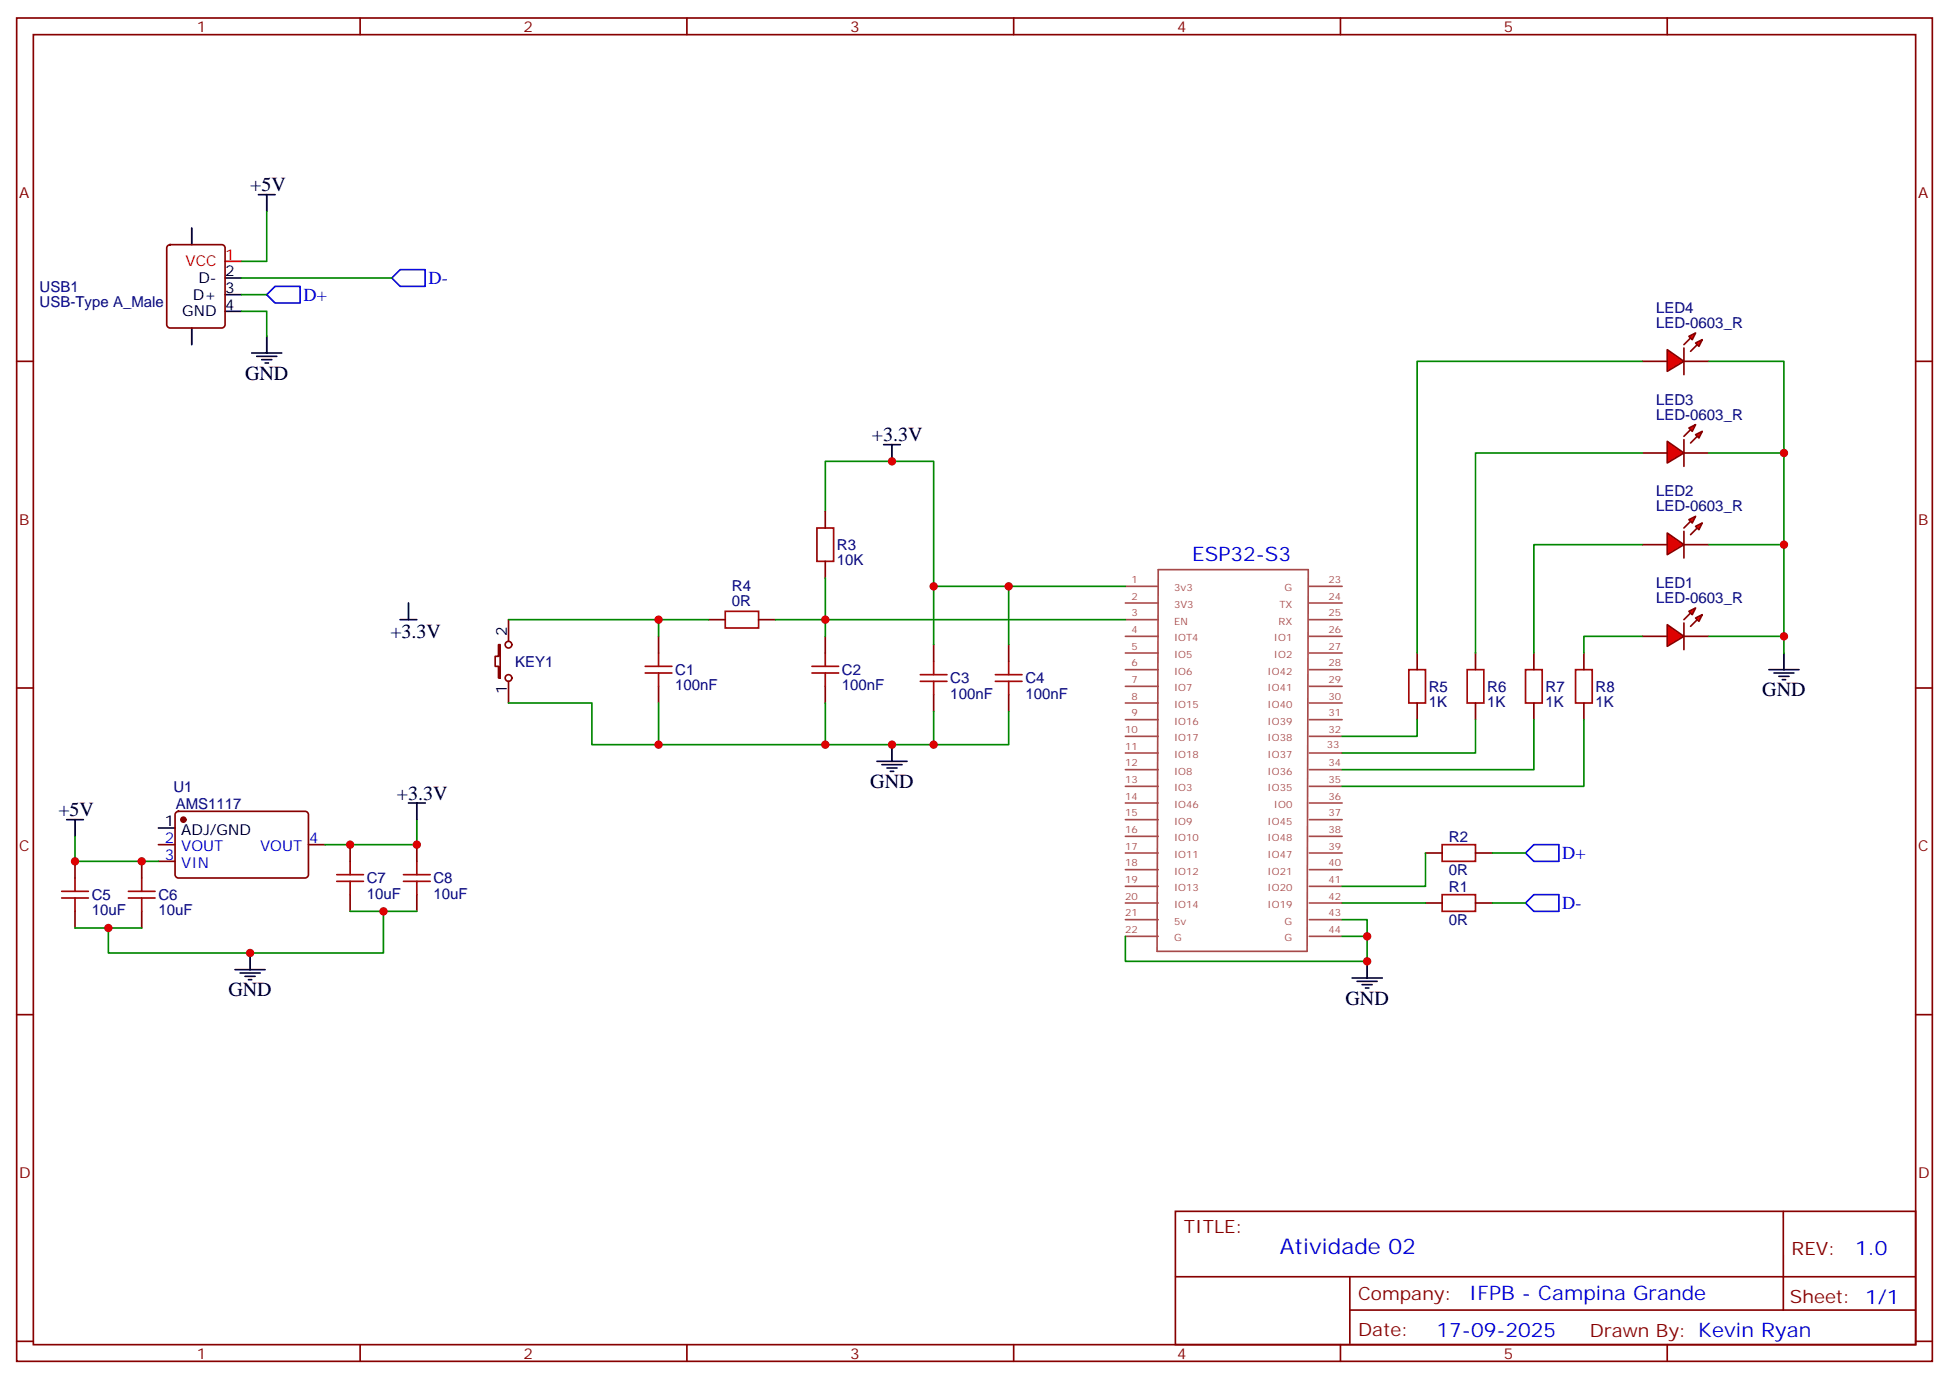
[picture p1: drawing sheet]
<svg xmlns="http://www.w3.org/2000/svg" width="412mm" height="292mm" viewBox="0 0 412 292" stroke-linecap="round" stroke-linejoin="round" font-family="sans-serif">
<g fill="none" stroke="#870000" stroke-width=".35">
<path d="M3.5 3.8h405.4v284.3h-405.4zM7.1 7.3h398.2v277.3h-398.2zM76.2 3.8v3.5M145.3 3.8v3.5M214.5 3.8v3.5M283.6 3.8v3.5M352.8 3.8v3.5M3.5 76.5h3.6M405.3 76.5h3.6M3.5 145.6h3.6M405.3 145.6h3.6M3.5 214.8h3.6"/>
<path d="M405.3 214.8h3.6M248.7 256.4h156.6v28.2h-156.6zM377.3 256.4v20.9M248.7 270.2h156.5M285.6 277.3h119.6M285.6 270.2v14.2M3.5 283.9h3.6M76.2 284.6v3.5M145.3 284.6v3.5M214.5 284.6v3.5M283.6 284.6v3.5M352.8 284.6v3.5"/>
<path d="M405.3 283.9h3.6"/>
</g>
<g fill="none" stroke="#a64a4a" stroke-width=".35">
<path d="M238.1 138.2h7M238.1 134.7h7M238.1 131.2h7M238.1 127.6h7M238.1 124.1h7M245.1 120.6h31.7l-.2 80.8h-31.8zM277 138.2h7M277 134.7h7M277 131.2h7M277 127.6h7M277 124.1h7M238.1 159.4h7"/>
<path d="M238.1 155.9h7M238.1 152.3h7M238.1 148.8h7M238.1 145.3h7M238.1 141.7h7M277 159.4h7M277 155.9h7M277 152.3h7M277 148.8h7M277 145.3h7M277 141.7h7M238.1 177h7"/>
<path d="M238.1 173.5h7M238.1 170h7M238.1 166.4h7M238.1 162.9h7M277 177h7M277 173.5h7M277 170h7M277 166.4h7M277 162.9h7M238.1 198.2h7M238.1 194.7h7M238.1 191.1h7"/>
<path d="M238.1 187.6h7M238.1 184.1h7M238.1 180.6h7M277 198.2h7M277 194.7h7M277 191.1h7M277 187.6h7M277 184.1h7M277 180.6h7"/>
</g>
<path d="M187 94.1h3.5M188.7 94.1v3.5M286.1 207h6.4M287.2 207.7h4.2M288.2 208.4h2.1M288.9 209.1h.7M289.3 203.5v3.5" fill="none" stroke="#000" stroke-width=".35"/>
<path d="M174.6 108.2v-10.6h23v26.5h40.5M238.1 198.2v5.3h51.2v-5.3h-5.3" fill="none" stroke="#008700" stroke-width=".35"/>
<g fill="#f00" stroke="#870000" stroke-width=".35">
<path d="M352.8 74l3.5 2.5-3.5 2.1z"/>
<path d="M356.3 73.7v5.6z"/>
</g>
<g fill="#870000" stroke="#870000" stroke-width=".35">
<path d="M356.3 73l1.4-1.5z"/>
<path d="M357.7 74.4l1.4-1.4z"/>
</g>
<g fill="#f00" stroke="#870000" stroke-width=".35">
<path d="M357.4 71.2l1.4-.7-.7 1.4z"/>
<path d="M358.8 72.6l1.4-.7-.7 1.4z"/>
</g>
<path d="M347.5 76.5h5.3M356.3 76.5h5.3" fill="none" stroke="#870000" stroke-width=".35"/>
<g fill="#f00" stroke="#870000" stroke-width=".35">
<path d="M352.8 93.4l3.5 2.5-3.5 2.1z"/>
<path d="M356.3 93.1v5.6z"/>
</g>
<g fill="#870000" stroke="#870000" stroke-width=".35">
<path d="M356.3 92.4l1.4-1.5z"/>
<path d="M357.7 93.8l1.4-1.4z"/>
</g>
<g fill="#f00" stroke="#870000" stroke-width=".35">
<path d="M357.4 90.6l1.4-.7-.7 1.4z"/>
<path d="M358.8 92l1.4-.7-.7 1.4z"/>
</g>
<path d="M347.5 95.9h5.3M356.3 95.9h5.3" fill="none" stroke="#870000" stroke-width=".35"/>
<g fill="#f00" stroke="#870000" stroke-width=".35">
<path d="M352.8 112.8l3.5 2.5-3.5 2.1z"/>
<path d="M356.3 112.5v5.6z"/>
</g>
<g fill="#870000" stroke="#870000" stroke-width=".35">
<path d="M356.3 111.8l1.4-1.5z"/>
<path d="M359.1 111.8l-1.4 1.4z"/>
</g>
<g fill="#f00" stroke="#870000" stroke-width=".35">
<path d="M357.4 110l1.4-.7-.7 1.4z"/>
<path d="M358.8 111.4l1.4-.7-.7 1.4z"/>
</g>
<path d="M347.5 115.3h5.3M356.3 115.3h5.3" fill="none" stroke="#870000" stroke-width=".35"/>
<g fill="#f00" stroke="#870000" stroke-width=".35">
<path d="M352.8 132.2l3.5 2.5-3.5 2.1z"/>
<path d="M356.3 131.9v5.6z"/>
</g>
<g fill="#870000" stroke="#870000" stroke-width=".35">
<path d="M356.3 131.2l1.4-1.4z"/>
<path d="M357.7 132.6l1.4-1.4z"/>
</g>
<g fill="#f00" stroke="#870000" stroke-width=".35">
<path d="M357.4 129.4l1.4-.7-.7 1.4z"/>
<path d="M358.8 130.8l1.4-.7-.7 1.4z"/>
</g>
<g fill="none" stroke="#870000" stroke-width=".35">
<path d="M35.5 52l.5-.2h10.9a.71 .71 0 0 1 .7 .7v16.2a.76 .76 0 0 1-.7 .7h-10.9a.76 .76 0 0 1-.7-.7v-16.2zM174.6 108.2v3.6M174.6 118.8v3.5M105.5 136.5h.3v7h-.3v-2.5h-.7v-2.1h.7zM107.6 131.2v4.5M139.3 134.7v3.5M149.9 131.2h3.6M160.5 131.2h3.5M174.6 134.7v3.5M197.6 136.5v3.5M213.4 136.5v3.5M299.9 138.2v3.5"/>
<path d="M312.2 138.2v3.5M324.6 138.2v3.5M335.1 138.2v3.5M347.5 134.7h5.3M356.3 134.7h5.3M107.6 144.2v4.6M139.3 145.3v3.5M174.6 145.3v3.5M197.6 147v3.6M213.4 147v3.6M299.9 148.8v3.5M312.2 148.8v3.5"/>
<path d="M324.6 148.8v3.5M335.1 148.8v3.5M33.5 178.8h3.5M37.3 171.9l.4-.2h26.9a.71 .71 0 0 1 .7 .7v12.7a.76 .76 0 0 1-.7 .7h-26.9a.76 .76 0 0 1-.7-.7v-12.7zM65.3 178.8h3.5M74.1 178.8v3.5M88.2 178.8v3.5M15.9 182.3v3.5M15.9 192.9v3.5M30 182.3v3.5M30 192.9v3.5M33.5 182.3h3.5"/>
<path d="M74.1 189.4v3.5M88.2 189.4v3.5M301.6 180.6h3.6M301.6 191.1h3.6M312.2 180.6h3.5M312.2 191.1h3.5"/>
<circle cx="107.6" cy="136.5" r=".71"/>
<circle cx="107.6" cy="143.5" r=".71"/>
</g>
<g fill="none" stroke="#000" stroke-width=".35">
<path d="M40.6 48.3v3.5M47.6 58.8h3.6M54.7 41.2h3.5M56.4 41.2v3.5M40.6 69.4v3.6M47.6 65.9h3.6M47.6 62.4h3.6M53.3 74.7h6.3M54.3 75.4h4.3M55.4 76.1h2.1M56.1 76.8h.7M56.4 71.2v3.5"/>
<path d="M84.7 131.2h3.5M86.4 127.6v3.6M377.5 138.2v3.5M188.7 157.6v3.5M374.3 141.7h6.3M375.4 142.5h4.2M376.4 143.2h2.1M377.1 143.9h.7M14.1 173.5h3.5M15.9 173.5v3.5M33.5 175.3h3.5M86.4 170h3.6"/>
<path d="M88.2 170v3.5M185.6 161.1h6.3M186.6 161.9h4.3M187.7 162.6h2.1M188.4 163.3h.7M49.7 205.2h6.4M50.8 206h4.2M51.9 206.7h2.1M52.6 207.4h.7M52.9 201.7v3.5"/>
</g>
<path d="M47.6 55.3h3.6" fill="none" stroke="#f00" stroke-width=".35"/>
<g fill="none" stroke="#008700" stroke-width=".35">
<path d="M51.2 58.8h31.7M56.4 44.7v10.6h-5.2M51.2 65.9h5.2v5.3M51.2 62.4h5.2M347.5 76.5h-47.6v61.7M361.6 76.5h15.9v19.4h-15.9M347.5 95.9h-35.3v42.3M377.5 95.9v19.4h-15.9M347.5 115.3h-22.9v22.9M377.5 115.3v19.4h-15.9M107.6 131.2h31.7M149.9 131.2h-10.6v3.5"/>
<path d="M164 131.2h74.1M174.6 122.3v12.4M197.6 124.1v12.4M213.4 124.1v12.4M347.5 134.7h-12.4v3.5M377.5 134.7v3.5M107.6 148.8h17.6v8.8h14.1M139.3 148.8v8.8h35.3v-8.8M197.6 150.6v7h-23M213.4 150.6v7h-15.8M299.9 152.3v3.6h-15.9M312.2 152.3v7.1h-28.2"/>
<path d="M324.6 152.3v10.6h-40.6M335.1 152.3v14.1h-51.1M15.9 177v5.3h17.6M88.2 173.5v5.3h-19.4M15.9 196.4h14.1M74.1 192.9h14.1M81.1 192.9v8.8h-58.2v-5.3M284 194.7h5.3v3.5M284 191.1h17.6M301.6 180.6v7h-17.6M315.7 191.1h7.1M315.7 180.6h7.1"/>
</g>
<path d="M82.9 58.8l1.8-1.7h5.3v3.5h-5.3zM56.4 62.4l1.8-1.8h5.3v3.5h-5.3zM322.8 180.6l1.8-1.8h5.2v3.5h-5.2zM322.8 191.1l1.8-1.7h5.2v3.5h-5.2z" fill="none" stroke="#00f" stroke-width=".35"/>
<g fill="none" stroke="#a10000" stroke-width=".35">
<path d="M172.9 111.8h3.5v7h-3.5zM139.3 138.2v2.8M153.5 129.4h7v3.5h-7zM174.6 138.2v2.8M197.6 140v2.8M213.4 140v2.8M136.5 142.5h5.7M136.5 141h5.7M139.3 142.5v2.8M171.8 142.5h5.6M171.8 141h5.6M174.6 142.5v2.8"/>
<path d="M194.7 144.2h5.7M194.7 142.8h5.7M197.6 144.2v2.8M210.6 144.2h5.7M210.6 142.8h5.7M213.4 144.2v2.8M298.1 141.7h3.5v7.1h-3.5zM310.4 141.7h3.6v7.1h-3.6zM322.8 141.7h3.5v7.1h-3.5zM333.4 141.7h3.5v7.1h-3.5zM305.2 178.8h7v3.5h-7zM13.1 190.1h5.6"/>
<path d="M13.1 188.7h5.6M15.9 185.8v2.9M15.9 190.1v2.8M27.2 190.1h5.6M27.2 188.7h5.6M30 185.8v2.9M30 190.1v2.8M71.3 186.5h5.6M71.3 185.1h5.6M74.1 182.3v2.8M74.1 186.5v2.9M85.4 186.5h5.6"/>
<path d="M85.4 185.1h5.6M88.2 182.3v2.8M88.2 186.5v2.9M305.2 189.4h7v3.5h-7z"/>
</g>
<circle cx="38.8" cy="173.5" r=".53" fill="#870000" stroke="#870000" stroke-width=".35"/>
<g fill="#c00">
<circle cx="188.7" cy="97.6" r=".88"/>
<circle cx="174.6" cy="131.2" r=".88"/>
<circle cx="197.6" cy="124.1" r=".88"/>
<circle cx="213.4" cy="124.1" r=".88"/>
<circle cx="174.6" cy="157.6" r=".88"/>
<circle cx="197.6" cy="157.6" r=".88"/>
<circle cx="188.7" cy="157.6" r=".88"/>
<circle cx="139.3" cy="131.2" r=".88"/>
<circle cx="139.3" cy="157.6" r=".88"/>
<circle cx="289.3" cy="198.2" r=".88"/>
<circle cx="289.3" cy="203.5" r=".88"/>
<circle cx="377.5" cy="95.9" r=".88"/>
<circle cx="377.5" cy="115.3" r=".88"/>
<circle cx="377.5" cy="134.7" r=".88"/>
<circle cx="30" cy="182.3" r=".88"/>
<circle cx="15.9" cy="182.3" r=".88"/>
<circle cx="74.1" cy="178.8" r=".88"/>
<circle cx="22.9" cy="196.4" r=".88"/>
<circle cx="81.1" cy="192.9" r=".88"/>
<circle cx="52.9" cy="201.7" r=".88"/>
<circle cx="88.2" cy="178.8" r=".88"/>
</g>
<text font-size="4.6" fill="#00f" x="270.8" y="265.4">Atividade 02</text>
<g font-size="4.2">
<text x="52.9" y="40.5">+5V</text>
<text x="51.9" y="80.4">GND</text>
<text x="184.5" y="93.4">+3.3V</text>
<text x="82.6" y="135">+3.3V</text>
<text x="372.9" y="147.4">GND</text>
<text x="184.1" y="166.8">GND</text>
<text x="12.3" y="172.8">+5V</text>
<text x="84" y="169.3">+3.3V</text>
<text x="48.3" y="210.9">GND</text>
<text x="284.7" y="212.7">GND</text>
</g>
<g font-size="4.2" fill="#00f">
<text x="252.2" y="118.8">ESP32-S3</text>
<text x="392.5" y="265.7">1.0</text>
<text x="310.9" y="275.2">IFPB - Campina Grande</text>
<text x="304" y="283">17-09-2025</text>
</g>
<g font-size="3.9" fill="#00f">
<text x="64.2" y="63.7">D+</text>
<text x="90.7" y="60.2">D-</text>
<text x="330.6" y="181.9">D+</text>
<text x="330.6" y="192.4">D-</text>
</g>
<g font-size="3.9" fill="#800">
<text x="250.5" y="261">TITLE:</text>
<text x="379.1" y="265.7">REV:</text>
<text x="287.4" y="275.2">Company:</text>
<text x="378.7" y="275.8">Sheet: 1/1</text>
<text x="287.4" y="282.9">Date:</text>
<text x="336.4" y="282.9">Drawn By: Kevin Ryan</text>
</g>
<g font-size="3.2" fill="#800">
<text x="41.6" y="6.8">1</text>
<text x="110.8" y="6.8">2</text>
<text x="179.9" y="6.8">3</text>
<text x="249.1" y="6.8">4</text>
<text x="318.2" y="6.8">5</text>
<text x="4.1" y="41.9">A</text>
<text x="405.9" y="41.9">A</text>
<text x="4.1" y="111.1">B</text>
<text x="405.9" y="111.1">B</text>
<text x="4.1" y="180.2">C</text>
<text x="405.9" y="180.2">C</text>
<text x="4.1" y="249.3">D</text>
<text x="405.9" y="249.3">D</text>
<text x="41.6" y="287.6">1</text>
<text x="110.8" y="287.6">2</text>
<text x="179.9" y="287.6">3</text>
<text x="249.1" y="287.6">4</text>
<text x="318.2" y="287.6">5</text>
</g>
<g font-size="3.2" fill="#f00">
<text x="39.3" y="56.4">VCC</text>
<text x="47.6" y="55">1</text>
</g>
<g font-size="3.2">
<text x="42" y="59.9">D-</text>
<text x="47.6" y="58.5">2</text>
<text x="40.8" y="63.4">D+</text>
<text x="47.6" y="65.5">4</text>
<text x="47.6" y="62">3</text>
<text x="38.6" y="67">GND</text>
<text x="107.2" y="134.7" transform="rotate(-90 107.2 134.7)">2</text>
<text x="107.2" y="146.9" transform="rotate(-90 107.2 146.9)">1</text>
<text x="34.8" y="174.9">1</text>
<text x="38.3" y="176.7">ADJ/GND</text>
</g>
<g font-size="3.2" fill="#000080">
<text x="8.4" y="65">USB-Type A_Male</text>
<text x="8.4" y="61.7">USB1</text>
<text x="350.4" y="69.4">LED-0603_R</text>
<text x="350.4" y="66.3">LED4</text>
<text x="350.4" y="88.8">LED-0603_R</text>
<text x="350.4" y="85.7">LED3</text>
<text x="350.4" y="105.1">LED2</text>
<text x="350.4" y="108.2">LED-0603_R</text>
<text x="177.1" y="119.6">10K</text>
<text x="177.1" y="116.4">R3</text>
<text x="154.9" y="125.1">R4</text>
<text x="350.4" y="124.5">LED1</text>
<text x="154.9" y="128.3">0R</text>
<text x="350.4" y="127.6">LED-0603_R</text>
<text x="109" y="141.1">KEY1</text>
<text x="142.9" y="142.9">C1</text>
<text x="178.2" y="142.9">C2</text>
<text x="142.9" y="146.1">100nF</text>
<text x="178.2" y="146.1">100nF</text>
<text x="201.1" y="147.9">100nF</text>
<text x="201.1" y="144.6">C3</text>
<text x="217" y="147.9">100nF</text>
<text x="217" y="144.6">C4</text>
<text x="302.3" y="149.6">1K</text>
<text x="302.3" y="146.4">R5</text>
<text x="314.7" y="149.6">1K</text>
<text x="314.7" y="146.4">R6</text>
<text x="327" y="149.6">1K</text>
<text x="327" y="146.4">R7</text>
<text x="337.6" y="149.6">1K</text>
<text x="337.6" y="146.4">R8</text>
<text x="36.7" y="167.6">U1</text>
<text x="37.2" y="171.1">AMS1117</text>
<text x="306.6" y="178.2">R2</text>
<text x="306.6" y="185.3">0R</text>
<text x="19.4" y="190.5">C5</text>
<text x="33.5" y="190.5">C6</text>
<text x="77.6" y="190.2">10uF</text>
<text x="77.6" y="187">C7</text>
<text x="91.7" y="190.2">10uF</text>
<text x="91.7" y="187">C8</text>
<text x="306.6" y="188.8">R1</text>
<text x="19.4" y="193.7">10uF</text>
<text x="33.5" y="193.7">10uF</text>
<text x="306.6" y="195.8">0R</text>
</g>
<g font-size="3.2" fill="#00f">
<text x="34.8" y="178.4">2</text>
<text x="65.4" y="178.4">4</text>
<text x="34.8" y="182">3</text>
<text x="38.3" y="183.7">VIN</text>
<text x="38.3" y="180.2">VOUT</text>
<text x="55" y="180.2">VOUT</text>
</g>
<g font-size="2.1" fill="#a54b4b">
<text x="239.4" y="123.4">1</text>
<text x="248.4" y="125.1">3v3</text>
<text x="271.8" y="125.1">G</text>
<text x="281.1" y="123.4">23</text>
<text x="239.4" y="130.5">3</text>
<text x="239.4" y="126.9">2</text>
<text x="248.4" y="128.7">3V3</text>
<text x="270.7" y="128.7">TX</text>
<text x="281.1" y="130.5">25</text>
<text x="281.1" y="126.9">24</text>
<text x="239.4" y="137.5">5</text>
<text x="239.4" y="134">4</text>
<text x="248.4" y="135.7">IOT4</text>
<text x="248.4" y="132.2">EN</text>
<text x="269.6" y="135.7">IO1</text>
<text x="270.5" y="132.2">RX</text>
<text x="281.1" y="137.5">27</text>
<text x="281.1" y="134">26</text>
<text x="239.4" y="141.1">6</text>
<text x="248.4" y="142.8">IO6</text>
<text x="248.4" y="139.3">IO5</text>
<text x="268.2" y="142.8">IO42</text>
<text x="269.6" y="139.3">IO2</text>
<text x="281.1" y="141.1">28</text>
<text x="239.4" y="148.1">8</text>
<text x="239.4" y="144.6">7</text>
<text x="248.4" y="149.8">IO15</text>
<text x="248.4" y="146.3">IO7</text>
<text x="268.2" y="149.8">IO40</text>
<text x="268.2" y="146.3">IO41</text>
<text x="281.1" y="148.1">30</text>
<text x="281.1" y="144.6">29</text>
<text x="238.1" y="155.2">10</text>
<text x="239.4" y="151.6">9</text>
<text x="248.4" y="153.4">IO16</text>
<text x="268.2" y="153.4">IO39</text>
<text x="281.1" y="155.2">32</text>
<text x="281.1" y="151.6">31</text>
<text x="238.1" y="158.7">11</text>
<text x="248.4" y="160.4">IO18</text>
<text x="248.4" y="156.9">IO17</text>
<text x="268.2" y="160.4">IO37</text>
<text x="268.2" y="156.9">IO38</text>
<text x="280.7" y="158.3">33</text>
<text x="238.1" y="165.7">13</text>
<text x="238.1" y="162.2">12</text>
<text x="248.4" y="167.5">IO3</text>
<text x="248.4" y="164">IO8</text>
<text x="268.2" y="167.5">IO35</text>
<text x="268.2" y="164">IO36</text>
<text x="281.1" y="165.7">35</text>
<text x="281.1" y="162.2">34</text>
<text x="238.1" y="172.8">15</text>
<text x="238.1" y="169.3">14</text>
<text x="248.4" y="171">IO46</text>
<text x="269.6" y="171">IO0</text>
<text x="281.1" y="172.8">37</text>
<text x="281.1" y="169.3">36</text>
<text x="238.1" y="179.9">17</text>
<text x="238.1" y="176.3">16</text>
<text x="248.4" y="178.1">IO10</text>
<text x="248.4" y="174.5">IO9</text>
<text x="268.2" y="178.1">IO48</text>
<text x="268.2" y="174.5">IO45</text>
<text x="281.1" y="179.9">39</text>
<text x="281.1" y="176.3">38</text>
<text x="238.1" y="183.4">18</text>
<text x="248.4" y="185.1">IO12</text>
<text x="248.4" y="181.6">IO11</text>
<text x="268.2" y="185.1">IO21</text>
<text x="268.2" y="181.6">IO47</text>
<text x="281.1" y="183.4">40</text>
<text x="238.1" y="190.4">20</text>
<text x="238.1" y="186.9">19</text>
<text x="248.4" y="188.6">IO13</text>
<text x="268.2" y="188.6">IO20</text>
<text x="281.1" y="190.4">42</text>
<text x="281.1" y="186.9">41</text>
<text x="238.1" y="197.5">22</text>
<text x="238.1" y="194">21</text>
<text x="248.4" y="195.7">5v</text>
<text x="248.4" y="192.2">IO14</text>
<text x="268.2" y="192.2">IO19</text>
<text x="271.8" y="195.7">G</text>
<text x="281.1" y="197.5">44</text>
<text x="281.1" y="194">43</text>
<text x="248.4" y="199.2">G</text>
<text x="271.8" y="199.2">G</text>
</g>
</svg>
